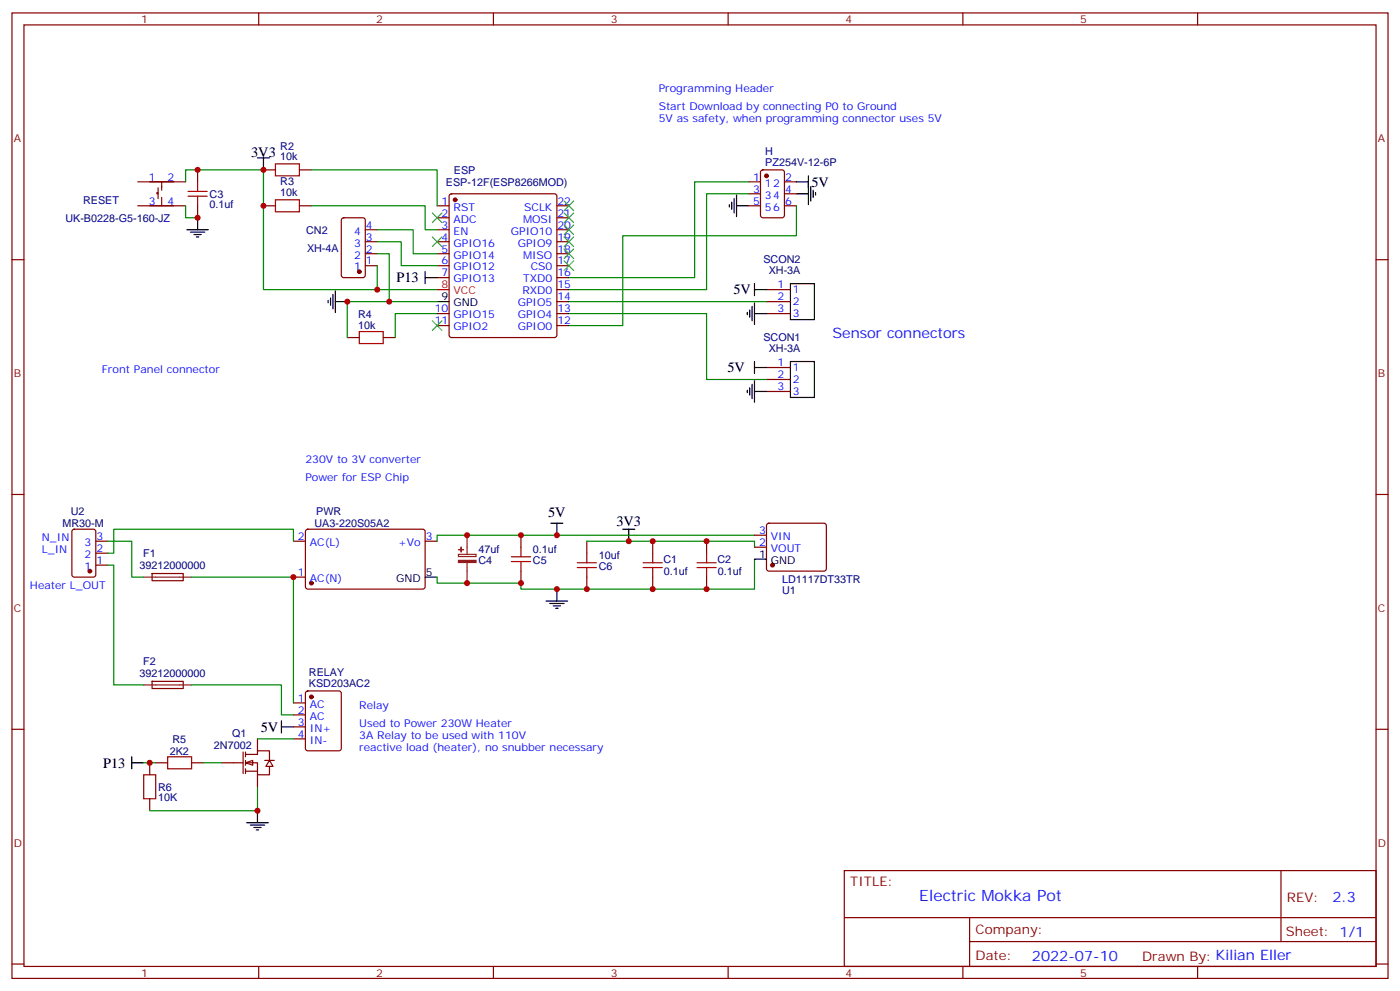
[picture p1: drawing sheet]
<svg xmlns="http://www.w3.org/2000/svg" width="412mm" height="292mm" viewBox="0 0 412 292" stroke-linecap="round" stroke-linejoin="round" font-family="sans-serif">
<g fill="none" stroke="#870000" stroke-width=".35">
<path d="M3.5 3.8h405.4v284.3h-405.4zM7.1 7.3h398.2v277.3h-398.2zM76.2 3.8v3.5M145.3 3.8v3.5M214.5 3.8v3.5M283.6 3.8v3.5M352.8 3.8v3.5M58.2 50v3.6M77.6 50h3.5M88.2 50h3.5M132.5 57.3l.5-.2h30.3l.5 .2 .2 .5v40.9l-.2 .5-.5 .2h-30.3l-.5-.2-.2-.5v-40.9zM220.5 53.6h3.5"/>
<path d="M220.5 57.1h3.5M224.2 50.2l.5-.2h5.7l.6 .5 .1 12.9-.5 .7h-5.9l-.6-.4-.1-13zM231.1 53.6h3.5M231.1 57.1h3.5M3.5 76.5h3.6M58.2 60.6v3.5M77.6 60.6h3.5M88.2 60.6h3.5M128.8 60.6h3.5M128.8 64.1h3.5M128.8 67.7h3.5M128.8 71.2h3.5"/>
<path d="M128.8 74.7h3.5M128.8 78.2h3.5M164 60.6h3.6M164 64.1h3.6M164 67.7h3.6M164 71.2h3.6M164 74.7h3.6M164 78.2h3.6M220.5 60.6h3.5M231.1 60.6h3.5M405.3 76.5h3.6M102.3 99.4h3.5"/>
<path d="M112.9 99.4h3.5M128.8 81.8h3.5M128.8 92.4h3.5M128.8 95.9h3.5M164 81.8h3.6M164 92.4h3.6M164 95.9h3.6M164 88.8h3.6M164 85.3h3.6M3.5 145.6h3.6M86.4 159.4h3.6M90.2 156.1l.5-.2h34.1l.4 .7v16.5l-.7 .4-34.1-.1-.4-.6v-16.2z"/>
<path d="M125.2 159.4h3.6M153.5 157.6v3.5M172.9 159.4v3.5M192.3 159.4v3.5M208.1 159.4v3.5M405.3 145.6h3.6M86.4 170h3.6M153.5 168.2v3.5M172.9 170v3.5M192.3 170v3.5M208.1 170v3.5M3.5 214.8h3.6"/>
<path d="M405.3 214.8h3.6M44.1 224.6v3.6M44.1 235.2v3.6M45.9 224.6h3.5M56.4 224.6h3.6M248.7 256.4h156.6v28.2h-156.6zM377.3 256.4v20.9M248.7 270.2h156.5M285.6 277.3h119.6M285.6 270.2v14.2M3.5 283.9h3.6M76.2 284.6v3.5"/>
<path d="M145.3 284.6v3.5M214.5 284.6v3.5M283.6 284.6v3.5M352.8 284.6v3.5M405.3 283.9h3.6"/>
</g>
<g fill="none" stroke="#a10000" stroke-width=".35">
<path d="M55.4 56.4h5.6M55.4 57.8h5.6M58.2 53.6v2.8M58.2 57.8v2.8M81.1 48.3h7.1v3.5h-7.1zM81.1 58.8h7.1v3.6h-7.1zM105.8 97.6h7.1v3.6h-7.1zM150.6 164h5.7M150.6 165.4h5.7M153.5 161.1v2.9M153.5 165.4v2.8M170 165.7h5.7"/>
<path d="M170 167.1h5.7M172.9 162.9v2.8M172.9 167.1v2.9M189.4 165.7h5.7M189.4 167.1h5.7M192.3 162.9v2.8M192.3 167.1v2.9M205.3 165.7h5.7M205.3 167.1h5.7M208.1 162.9v2.8M208.1 167.1v2.9M42.3 228.2h3.6v7h-3.6z"/>
<path d="M49.4 222.9h7v3.5h-7z"/>
</g>
<path d="M75.8 231.7v7.1h-31.7" fill="none" stroke="#008700" stroke-width=".35"/>
<path d="M137.6 157.6v5.7M135 163.3h5.2v.6h-5.2zM137.6 165.7v6" fill="none" stroke="#8c2424" stroke-width=".35"/>
<g fill="#8c2424" stroke="#8c2424" stroke-width=".35">
<path d="M135 165h5.2v.7h-5.2z"/>
<path d="M135.1 161.9h1.4z"/>
<path d="M135.8 161.1l.1 1.5z"/>
</g>
<g fill="none" stroke="#000" stroke-width=".35">
<path d="M215.5 59.5v2.2M216.3 58.5v4.2M217 57.4v6.4M234.6 57.1h3.5M234.6 53.6h3.5M238.1 51.8v8.5M238.8 55v4.2M239.5 56v2.1M240.2 56.7v.7M214.8 60.3v.7M217 60.6h3.5M128.8 88.8h3.5"/>
<path d="M162.3 154.1h3.5M164 154.1v3.5M183.4 155.9h3.6M185.2 155.9v3.5M125.2 170h3.6M160.9 177h6.3M161.9 177.7h4.3M163 178.4h2.1M163.7 179.1h.7M164 173.5v3.5M82.9 214.1h3.5M82.9 212.3v3.5"/>
<path d="M38.8 224.6h3.5M38.8 222.9v3.5"/>
</g>
<g fill="#870000" stroke="#870000" stroke-width=".35">
<circle cx="225.8" cy="51.8" r=".53"/>
<circle cx="134.1" cy="58.8" r=".53"/>
<circle cx="91.7" cy="171.7" r=".53"/>
</g>
<path d="M128.8 85.3h3.5" fill="none" stroke="#f00" stroke-width=".35"/>
<g fill="#fff" stroke="#870000" stroke-width=".35">
<path d="M72.3 224.6l2.1-.7v1.5z"/>
<path d="M79.4 223.9l1 1.8h-2.1z"/>
</g>
<g fill="none" stroke="#870000" stroke-width=".35">
<path d="M40.6 53.6h14.1M46.6 56.7h-.4v.4h.4M46.6 55.3v3.2M47.6 53.6v2.4M47.6 58.1v2.5M40.6 60.6h14.1M100.8 64.3l.4-.2h5.7l.6 .5 .1 16.5-.5 .6-5.9 .1-.6-.5-.1-16.5zM107.6 78.2h3.5M107.6 74.7h3.5M107.6 71.2h3.5M107.6 67.7h3.5M225.8 85.3h7"/>
<path d="M225.8 88.8h7M225.8 92.4h7M225.8 108.2h7M225.8 111.8h7M225.8 115.3h7M21.4 156.1l.5-.2h5.6l.7 .4v13l-.4 .6-5.9 .1-.7-.5v-12.9zM28.2 159.4h3.5M222.2 157.6h3.6M226 154.3l.5-.2h16.2l.5 .2 .2 .5v12.7l-.2 .5-.5 .2h-16.2l-.5-.2-.2-.5v-12.7zM28.2 166.4h3.5M28.2 162.9h3.5M44.8 168.9h9.1l.1 2.1h-9.2z"/>
<path d="M222.2 161.1h3.6M44.8 200.7h9.1l.1 2-9.2 .1zM75.8 217.6v3.5M86.4 207h3.6M86.4 210.5h3.6M86.4 214.1h3.6M86.4 217.6h3.6M90.2 203.7l.5-.2h9.1l.7 .4v16.5l-.4 .7h-9.4l-.7-.4v-16.5zM65.3 224.6h6.3M71.6 221.5v6.3M72.3 222.2h3.5v-1.1h3.6v2.8M72.3 224.6h3.5v3.6h3.6v-2.5"/>
<path d="M72.3 227.1h3.5M72.3 221.5v1.4M72.3 223.9v1.5M72.3 226.4v1.4M75.8 228.2v3.5M78 223.9h2.8"/>
</g>
<g fill="none" stroke="#000" stroke-width=".35">
<path d="M75.8 46.5h3.6M77.6 46.5v3.5M55 67.7h6.4M56.1 68.4h4.2M57.1 69.1h2.2M57.9 69.8h.7M58.2 64.1v3.6M96.7 88.5v.7M97.4 87.8v2.1M98.1 86.7v4.2M98.8 88.8h3.5M98.8 85.7v6.3"/>
<path d="M125.2 81.8h3.6M125.2 80v3.5M220.1 92v.7M220.8 91.3v2.1M221.5 90.2v4.3M222.2 85.3h3.6M222.2 83.5v3.6M222.2 89.2v6.3M222.2 92.4h3.6M232.8 83.5h7.1v10.6h-7.1zM220.1 114.9v.7M220.8 114.2v2.1"/>
<path d="M221.5 113.2v4.2M222.2 106.5v3.5M222.2 112.1v6.4M222.2 108.2h3.6M222.2 115.3h3.6M232.8 106.5h7.1v10.6h-7.1zM222.2 164.7h3.6M75.8 238.8v3.5M72.7 242.3h6.3M73.7 243h4.3M74.8 243.7h2.1M75.5 244.4h.7"/>
</g>
<path d="M42.3 170h14.1M42.3 201.7h14.1" fill="none" stroke="#8c2424" stroke-width=".35"/>
<g fill="none" stroke="#008700" stroke-width=".35">
<path d="M54.7 53.6v-3.6h22.9v35.3h51.2M91.7 50h37.1v10.6M220.5 57.1h-12.4v28.2h-40.5M220.5 53.6h-15.9v28.2h-37M54.7 60.6v3.5h3.5M91.7 60.6h33.5v7.1h3.6M111.1 74.7h3.6v14.1M111.1 71.2h7.1v7h10.6M111.1 67.7h10.6v7h7.1M111.1 78.2v7.1M234.6 60.6v8.8h-51.2v26.5h-15.8M128.8 92.4h-12.4v7"/>
<path d="M128.8 88.8h-26.5v10.6M167.6 92.4h40.5v19.4h17.7M167.6 88.8h58.2M31.7 159.4h7.1v10.6h3.5M86.4 159.4v-3.5h-52.9v7h-1.8M172.9 159.4h49.3v1.7M222.2 157.6h-93.4v1.8M31.7 166.4h1.8v35.3h8.8M56.4 170h30v37M222.2 164.7v8.8h-68.7v-1.8h-24.7v-1.7M56.4 201.7h26.5v8.8h3.5M75.8 217.6h10.6"/>
<path d="M42.3 224.6h3.6M60 224.6h5.3"/>
</g>
<g fill="#870000" stroke="#870000" stroke-width=".35">
<circle cx="91.7" cy="205.2" r=".53"/>
<circle cx="26.5" cy="168.2" r=".53"/>
<circle cx="105.8" cy="80" r=".53"/>
<circle cx="227.5" cy="166.4" r=".53"/>
</g>
<g fill="none" stroke="#3c3" stroke-width=".35">
<path d="M166.2 59.2l2.8 2.8M169 59.2l-2.8 2.8M127.4 62.7l2.8 2.8M127.4 69.8l2.8 2.8M130.2 62.7l-2.8 2.8M130.2 69.8l-2.8 2.8M166.2 62.7l2.8 2.8M166.2 66.3l2.8 2.8M166.2 69.8l2.8 2.8M166.2 73.3l2.8 2.8M166.2 76.8l2.8 2.9M169 62.7l-2.8 2.8"/>
<path d="M169 66.3l-2.8 2.8M169 69.8l-2.8 2.8M169 73.3l-2.8 2.8M169 76.8l-2.8 2.9M127.4 94.5l2.8 2.8M130.2 94.5l-2.8 2.8"/>
</g>
<g fill="#c00">
<circle cx="75.8" cy="238.8" r=".88"/>
<circle cx="137.6" cy="171.7" r=".88"/>
<circle cx="153.5" cy="171.7" r=".88"/>
<circle cx="137.6" cy="157.6" r=".88"/>
<circle cx="153.5" cy="157.6" r=".88"/>
<circle cx="44.1" cy="224.6" r=".88"/>
<circle cx="164" cy="157.6" r=".88"/>
<circle cx="164" cy="173.5" r=".88"/>
<circle cx="172.9" cy="173.5" r=".88"/>
<circle cx="192.3" cy="173.5" r=".88"/>
<circle cx="192.3" cy="159.4" r=".88"/>
<circle cx="185.2" cy="159.4" r=".88"/>
<circle cx="208.1" cy="159.4" r=".88"/>
<circle cx="208.1" cy="173.5" r=".88"/>
<circle cx="58.2" cy="64.1" r=".88"/>
<circle cx="102.3" cy="88.8" r=".88"/>
<circle cx="77.6" cy="50" r=".88"/>
<circle cx="77.6" cy="60.6" r=".88"/>
<circle cx="58.2" cy="50" r=".88"/>
<circle cx="111.1" cy="85.3" r=".88"/>
<circle cx="114.7" cy="88.8" r=".88"/>
<circle cx="86.4" cy="170" r=".88"/>
</g>
<text font-size="4.6" fill="#00f" x="270.8" y="265.4">Electric Mokka Pot</text>
<g font-size="4.2">
<text x="74" y="46.2">3V3</text>
<text x="239" y="55">5V</text>
<text x="116.8" y="83.2">P13</text>
<text x="216" y="86.7">5V</text>
<text x="214.3" y="109.6">5V</text>
<text x="161.5" y="152.3">5V</text>
<text x="181.6" y="154.8">3V3</text>
<text x="76.8" y="215.5">5V</text>
<text x="30.3" y="226">P13</text>
</g>
<g font-size="4.2" fill="#00f">
<text x="245.2" y="99.4">Sensor connectors</text>
<text x="392.5" y="265.7">2.3</text>
<text x="304" y="283">2022-07-10</text>
</g>
<g font-size="3.9" fill="#800">
<text x="250.5" y="261">TITLE:</text>
<text x="379.1" y="265.7">REV:</text>
<text x="287.4" y="275.2">Company:</text>
<text x="378.7" y="275.8">Sheet: 1/1</text>
<text x="287.4" y="282.9">Date:</text>
<text x="336.4" y="282.9">Drawn By: Kilian Eller</text>
</g>
<g font-size="3.2" fill="#800">
<text x="41.6" y="6.8">1</text>
<text x="110.8" y="6.8">2</text>
<text x="179.9" y="6.8">3</text>
<text x="249.1" y="6.8">4</text>
<text x="318.2" y="6.8">5</text>
<text x="4.1" y="41.9">A</text>
<text x="405.9" y="41.9">A</text>
<text x="4.1" y="111.1">B</text>
<text x="405.9" y="111.1">B</text>
<text x="4.1" y="180.2">C</text>
<text x="405.9" y="180.2">C</text>
<text x="4.1" y="249.3">D</text>
<text x="405.9" y="249.3">D</text>
<text x="41.6" y="287.6">1</text>
<text x="110.8" y="287.6">2</text>
<text x="179.9" y="287.6">3</text>
<text x="249.1" y="287.6">4</text>
<text x="318.2" y="287.6">5</text>
</g>
<g font-size="3.2" fill="#00f">
<text x="194" y="27.1">Programming Header</text>
<text x="194" y="32.4">Start Download by connecting P0 to Ground</text>
<text x="194" y="35.9">5V as safety, when programming connector uses 5V</text>
<text x="43.8" y="53.2">1</text>
<text x="49.4" y="53.2">2</text>
<text x="221.8" y="53.2">1</text>
<text x="231.2" y="53.2">2</text>
<text x="221.8" y="56.7">3</text>
<text x="225.3" y="55">12</text>
<text x="225.3" y="58.5">34</text>
<text x="231.2" y="56.7">4</text>
<text x="43.8" y="60.3">3</text>
<text x="49.4" y="60.3">4</text>
<text x="130.1" y="60.3">1</text>
<text x="130.1" y="63.8">2</text>
<text x="133.6" y="62">RST</text>
<text x="133.6" y="65.5">ADC</text>
<text x="154.1" y="65.5">MOSI</text>
<text x="154.4" y="62">SCLK</text>
<text x="164.2" y="63.8">21</text>
<text x="164.2" y="60.3">22</text>
<text x="221.8" y="60.3">5</text>
<text x="225.3" y="62">56</text>
<text x="231.2" y="60.3">6</text>
<text x="104.3" y="69.1">4</text>
<text x="107.8" y="70.8">3</text>
<text x="107.8" y="67.3">4</text>
<text x="130.1" y="67.3">3</text>
<text x="130.1" y="70.8">4</text>
<text x="133.6" y="69.1">EN</text>
<text x="150.5" y="69.1">GPIO10</text>
<text x="164.2" y="70.8">19</text>
<text x="164.2" y="67.3">20</text>
<text x="104.3" y="76.1">2</text>
<text x="104.3" y="72.6">3</text>
<text x="107.8" y="77.9">1</text>
<text x="107.8" y="74.4">2</text>
<text x="130.1" y="74.4">5</text>
<text x="130.1" y="77.9">6</text>
<text x="133.6" y="72.6">GPIO16</text>
<text x="133.6" y="76.1">GPIO14</text>
<text x="152.5" y="72.6">GPIO9</text>
<text x="154.1" y="76.1">MISO</text>
<text x="164.2" y="77.9">17</text>
<text x="164.2" y="74.4">18</text>
<text x="104.3" y="79.7">1</text>
<text x="130.1" y="81.4">7</text>
<text x="133.6" y="79.7">GPIO12</text>
<text x="133.6" y="83.2">GPIO13</text>
<text x="154.1" y="83.2">TXD0</text>
<text x="156.3" y="79.7">CS0</text>
<text x="164.2" y="81.4">16</text>
<text x="153.9" y="86.7">RXD0</text>
<text x="164.2" y="88.5">14</text>
<text x="164.2" y="84.9">15</text>
<text x="229.1" y="84.9">1</text>
<text x="229.1" y="88.5">2</text>
<text x="233.5" y="86.4">1</text>
<text x="233.5" y="89.9">2</text>
<text x="128.1" y="92">10</text>
<text x="128.1" y="95.5">11</text>
<text x="133.6" y="93.8">GPIO15</text>
<text x="152.5" y="93.8">GPIO4</text>
<text x="152.5" y="90.2">GPIO5</text>
<text x="164.2" y="95.5">12</text>
<text x="164.2" y="92">13</text>
<text x="229.1" y="92">3</text>
<text x="233.5" y="93.4">3</text>
<text x="133.6" y="97.3">GPIO2</text>
<text x="152.5" y="97.3">GPIO0</text>
<text x="229.1" y="107.9">1</text>
<text x="30" y="110">Front Panel connector</text>
<text x="229.1" y="111.4">2</text>
<text x="233.5" y="109.3">1</text>
<text x="233.5" y="112.8">2</text>
<text x="229.1" y="114.9">3</text>
<text x="233.5" y="116.3">3</text>
<text x="90" y="136.5">230V to 3V converter</text>
<text x="90" y="141.7">Power for ESP Chip</text>
<text x="12.3" y="159.4">N_IN</text>
<text x="24.9" y="160.8">3</text>
<text x="28.4" y="159">3</text>
<text x="87.8" y="159">2</text>
<text x="91.3" y="160.8">AC(L)</text>
<text x="117.2" y="160.8">+Vo</text>
<text x="125.4" y="159">3</text>
<text x="223.6" y="160.8">2</text>
<text x="223.6" y="157.3">3</text>
<text x="227.1" y="159">VIN</text>
<text x="12.3" y="162.9">L_IN</text>
<text x="24.9" y="167.9">1</text>
<text x="24.9" y="164.3">2</text>
<text x="28.4" y="166.1">1</text>
<text x="28.4" y="162.6">2</text>
<text x="227.1" y="162.6">VOUT</text>
<text x="8.8" y="173.5">Heater L_OUT</text>
<text x="87.8" y="169.6">1</text>
<text x="91.3" y="171.4">AC(N)</text>
<text x="87.8" y="206.7">1</text>
<text x="91.3" y="208.4">AC</text>
<text x="105.8" y="208.8">Relay</text>
<text x="87.8" y="210.2">2</text>
<text x="87.8" y="213.7">3</text>
<text x="91.3" y="211.9">AC</text>
<text x="91.3" y="215.5">IN+</text>
<text x="105.8" y="214.1">Used to Power 230W Heater</text>
<text x="87.8" y="217.2">4</text>
<text x="91.3" y="219">IN-</text>
<text x="105.8" y="217.6">3A Relay to be used with 110V</text>
<text x="105.8" y="221.1">reactive load (heater), no snubber necessary</text>
</g>
<g font-size="3.2" fill="#000080">
<text x="82.6" y="47.2">10k</text>
<text x="82.6" y="44.1">R2</text>
<text x="225.4" y="45.8">H</text>
<text x="133.7" y="51.1">ESP</text>
<text x="225.4" y="48.9">PZ254V-12-6P</text>
<text x="61.7" y="58.2">C3</text>
<text x="82.6" y="57.8">10k</text>
<text x="82.6" y="54.6">R3</text>
<text x="131.4" y="54.7">ESP-12F(ESP8266MOD)</text>
<text x="19.3" y="65.3">UK-B0228-G5-160-JZ</text>
<text x="24.5" y="60">RESET</text>
<text x="61.7" y="61.4">0.1uf</text>
<text x="90.2" y="68.8">CN2</text>
<text x="90.4" y="74.1">XH-4A</text>
<text x="224.9" y="77.4">SCON2</text>
<text x="226.5" y="80.6">XH-3A</text>
<text x="105.5" y="93.5">R4</text>
<text x="105.5" y="97">10k</text>
<text x="224.9" y="100.3">SCON1</text>
<text x="226.5" y="103.6">XH-3A</text>
<text x="18.4" y="155.2">MR30-M</text>
<text x="20.8" y="151.7">U2</text>
<text x="92.6" y="155.2">UA3-220S05A2</text>
<text x="93.1" y="151.7">PWR</text>
<text x="41.1" y="167.6">39212000000</text>
<text x="42.2" y="164.1">F1</text>
<text x="140.9" y="162.8">47uf</text>
<text x="140.9" y="166">C4</text>
<text x="157" y="162.8">0.1uf</text>
<text x="157" y="166">C5</text>
<text x="176.4" y="164.6">10uf</text>
<text x="176.4" y="167.8">C6</text>
<text x="195.5" y="165.8">C1</text>
<text x="211.3" y="165.8">C2</text>
<text x="195.6" y="169.3">0.1uf</text>
<text x="211.4" y="169.3">0.1uf</text>
<text x="230.4" y="171.8">LD1117DT33TR</text>
<text x="230.4" y="175.1">U1</text>
<text x="42.2" y="195.8">F2</text>
<text x="41.1" y="199.4">39212000000</text>
<text x="91" y="202.3">KSD203AC2</text>
<text x="91" y="199.1">RELAY</text>
<text x="50.8" y="218.7">R5</text>
<text x="63" y="220.5">2N7002</text>
<text x="68.4" y="216.9">Q1</text>
<text x="50" y="222.3">2K2</text>
<text x="46.6" y="232.8">R6</text>
<text x="46.6" y="236">10K</text>
</g>
<g font-size="3.2" fill="#f00">
<text x="130.1" y="84.9">8</text>
<text x="133.6" y="86.7">VCC</text>
</g>
<g font-size="3.2">
<text x="130.1" y="88.5">9</text>
<text x="133.6" y="90.2">GND</text>
<text x="223.6" y="164.3">1</text>
<text x="227.1" y="166.1">GND</text>
<text x="116.6" y="171.4">GND</text>
<text x="125.4" y="169.6">5</text>
</g>
</svg>
